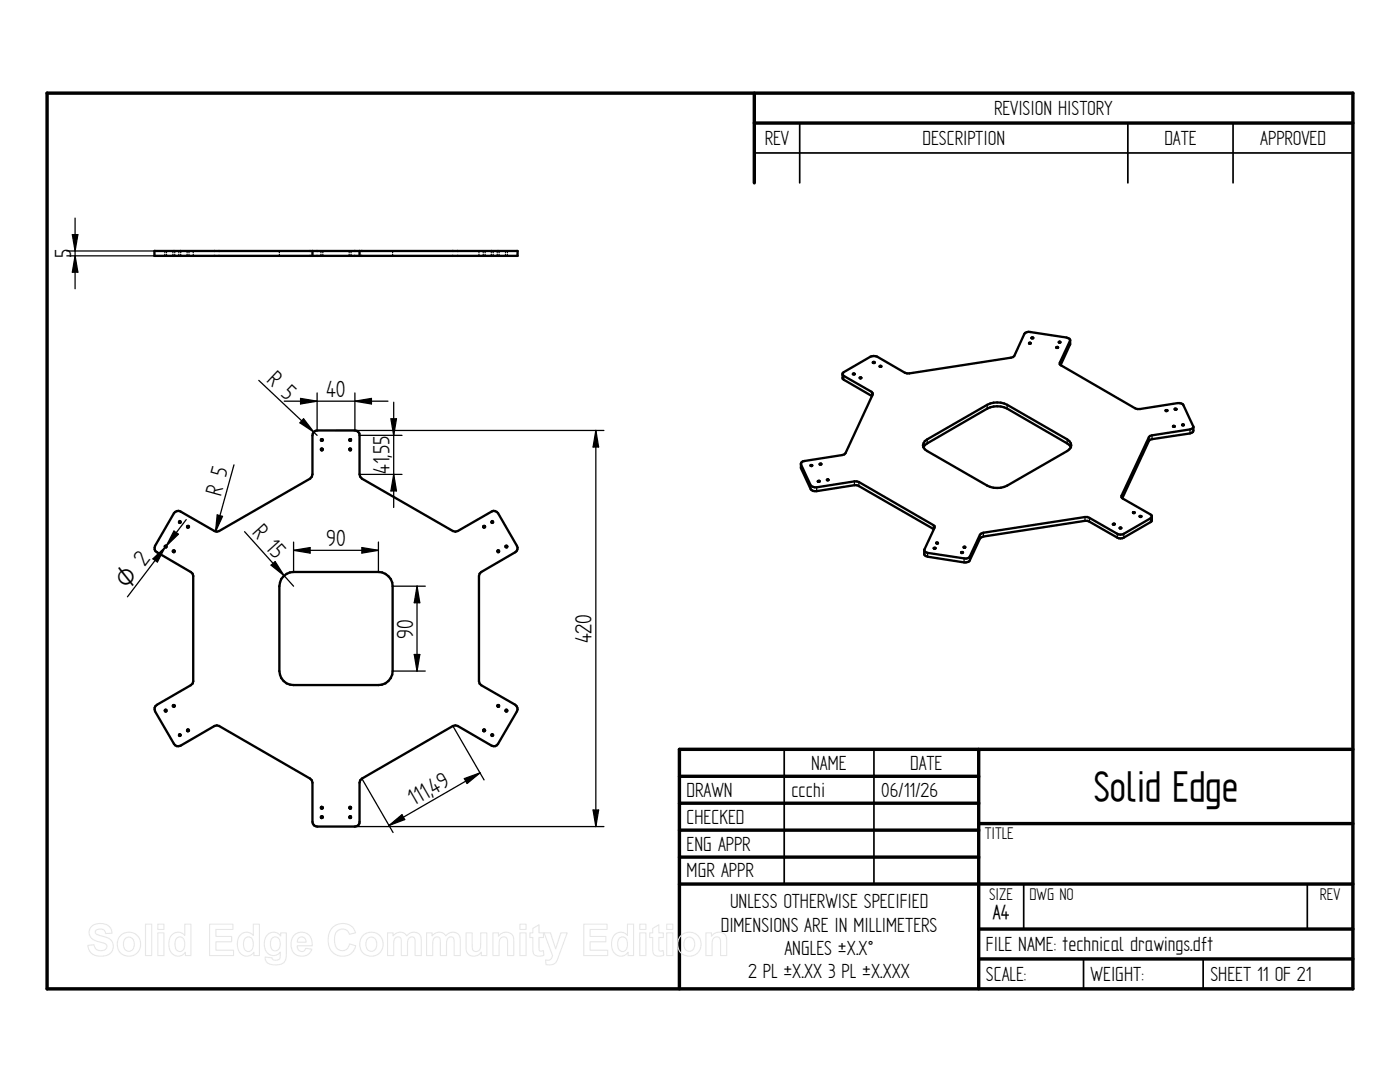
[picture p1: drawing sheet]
<svg xmlns="http://www.w3.org/2000/svg" width="279mm" height="216mm" viewBox="0 0 279 216" stroke-linecap="round" stroke-linejoin="round" font-family="sans-serif">
<g fill="none" stroke="#000" stroke-width=".68">
<path d="M9.4 18.6h260.6v178.7h-260.6zM150.5 18.6v17.9M150.5 24.6h119.5M135.6 154.9h59.7M195.3 149.5v47.8M270 149.5h-134.4v47.8M135.6 160.3h59.7M135.6 165.7h59.7M135.6 171h59.7M135.6 176.4h134.4M195.3 164.3h74.7M195.3 185.4h74.7"/>
<path d="M195.3 191.3h74.7"/>
</g>
<path d="M150.5 30.5h119.5M159.6 24.6v11.9M225.1 24.6v11.9M246.1 24.6v11.9M156.5 149.5v26.9M174.4 149.5v26.9M204.3 176.5v8.9M260.9 176.5v8.9M216.2 191.3v6M240.1 191.3v6" fill="none" stroke="#000" stroke-width=".34"/>
<g fill="none" stroke="#000" stroke-width=".25">
<path d="M13.3 50.1h22M13.3 51.1h22M14.4 46.8h1.1l-.5 3.3zM15 51.1l.5 3.2h-1.1zM15 43.5v14.1M32.9 50.1v.3M32.9 50.7v.4M33.2 50.1v.3M33.2 50.8v.3M34.5 50.1v.3M34.5 50.7v.4M34.9 50.1v.3"/>
<path d="M34.9 50.8v.3M35.7 50.1v.3M35.7 50.7v.4M36.1 50.1v.3M36.1 50.8v.3M37.3 50.1v.3M37.3 50.7v.4M37.7 50.1v.3M37.7 50.8v.3M38.6 50.1v.3M38.6 50.8v.3M55.8 50.1v.3"/>
<path d="M55.8 50.8v.3M64.1 50.1v.3M64.1 50.7v.4M64.4 50.1v.3M64.4 50.8v.3M69.7 50.1v.3M69.7 50.7v.4M70.1 50.1v.3M70.1 50.8v.3M78.4 50.1v.3M78.4 50.8v.3M95.6 50.1v.3"/>
<path d="M95.6 50.7v.4M96.4 50.1v.3M96.4 50.7v.4M96.8 50.1v.3M96.8 50.8v.3M98 50.1v.3M98 50.7v.4M98.4 50.1v.3M98.4 50.8v.3M99.2 50.1v.3M99.2 50.7v.4M99.6 50.1v.3"/>
<path d="M99.6 50.8v.3M100.9 50.1v.3M100.9 50.7v.4M101.3 50.1v.3M101.3 50.8v.3M51.6 75.9l11.7 11M60 79.5l3.3 .6-3.3 .5zM63.3 78.4v7.5M70.8 78.4v7.5M168.4 75.3v.3M173.9 78.4v.3M211.5 72.4v.3"/>
<path d="M213.5 68.2v.4M46.7 92.8l-3.7 13.3M56.7 80.1h20.7M60.6 83.6l2 2.6-2.7-1.8zM67.1 85.9h53.4M70.8 80.1l3.3-.6v1.1zM71.8 86.9h8.4M71.8 94.7h8.4M78 83.6h1.1l-.5 3.3zM78.6 94.7l.5 3.3h-1.1zM78.6 80.3v21M118.9 85.9l.6 3.3h-1.1z"/>
<path d="M118.9 85.9v79M159.9 92.9v.3M161.8 97v.4M163 97.5v.3M170.5 96.3v.3M171.4 96.4v.4M185 87.9v.3M197 81v.3M201 81v.3M213 87.9v.3M223.8 98.9v.3M229.3 87.5v.3"/>
<path d="M229.9 87.1v.3M237.5 85.9v.3M30.5 111.5l2.4-2.3-1.5 2.9zM32.9 109.2l-7.5 9.9M34.7 106l.9 .6-2.4 2.3zM37.2 103.7l-4.3 5.5M43.3 102.7l1.1 .3-1.4 3.1zM48.8 106.1l9.8 10.9M54.1 112.8l.8-.7 1.8 2.8zM58.6 108.2v5.9M58.6 109.8l3.3-.5v1.1zM58.6 109.8h16.9"/>
<path d="M72.2 109.3l3.3 .5-3.3 .6zM75.5 108.2v5.9M78.4 117h6.5M83.2 117l.6 3.3h-1.1zM83.2 117v16.9M185.1 110.5v.4M186.3 104.9v.4M192.4 111.6v.4M193.5 111.3v.3M195.6 106.9v.3M196.3 106.6v.3M216.5 103.4v.3"/>
<path d="M217.4 103.5v.4M223 106.7v.3M224.3 106.8v.3M229.6 103.6v.4M78.4 133.9h6.5M82.7 130.6h1.1l-.6 3.3zM72.2 155.4l6.2 10.7M90.4 144.9l6.2 10.7M92.7 155.4l3.1-1.2-2.6 2.1zM95.8 154.2l-18.2 10.5M70.8 164.9h49.7M77.6 164.7l2.6-2.1 .6 .9z"/>
<path d="M118.4 161.6h1.1l-.6 3.3z"/>
</g>
<g fill="none" stroke="#000" stroke-width=".47">
<path d="M30.8 50.1h72.5v1h-72.5zM62.4 50.1v1M71.8 50.1v1M168.1 74.6l.3-.3 5.3-3.1 .7-.2 .6 .2 6 3.3 20.8-3.1 .6-.4 2-4.4a1.15 1.15 0 0 1 1.2-.3l7.3 1.1 .5 .2 .1 .4-2 4.4v.3l15.1 8.8 .9 .1 7.5-1.2a1.15 1.15 0 0 1 1.2 .5l1.9 4.1a.56 .56 0 0 1-.6 .7l-8 1.3-5.7 11.9v.3l.3 .3 5.5 3.2 .3 .3M168.1 74.6l.1 1 .2 .2 5.6 3.2M168.1 74.6l.3 .4 5.5 3.2 .3 .2v.3l-5.5 11.7-.2 .3-8 1.3-.5 .2-.1 .3v.9l1.9 4.2a1.15 1.15 0 0 0 1.2 .4l8-1.2 15.4 8.8M170.2 74.6h.4l-.3 .1zM171.6 75.4h.3l-.2 .1zM174.2 72.3l.3-.1 .1 .1-.3 .1zM175.6 73.1h.3l-.2 .1zM205.4 68.4h.2l.1 .1-.3 .1zM205.8 67.4h.4l-.1 .1z"/>
<path d="M210.8 69.3l.2-.1 .2 .2zM211.3 68.3l.2-.1 .1 .1zM213.6 67.9l-.1 .9-1.8 4.1M64.1 87.7l.2-.1 .1 .2-.2 .2zM64.1 89.6l.1-.1 .2 .2-.2 .2zM69.7 87.7l.3-.1v.3h-.3zM69.7 89.6l.3-.1v.3l-.2 .1zM159.9 92.7l2.1 4.3 1 .2 7.5-1.1 .9 .1 14.9 8.6 .2 .2v.3l-2 4.3a.57 .57 0 0 0 .6 .7l7.3 1.1a1.04 1.04 0 0 0 1.1-.4l2.1-4.3 .7-.4 20.2-3.1 .9 .1 5.6 3.2a1.35 1.35 0 0 0 1.3 0l5.3-3.1 .3-.4M161.8 92.8l.3 .1-.3 .1zM163.2 96.1l.4-.1-.2 .1zM163.6 92.5h.3v.2h-.3zM165 95.8l.4-.1-.2 .1z"/>
<path d="M184.3 89.2l.7-.7 12-7a4.5 4.5 0 0 1 4 0l12 7 .7 .7M184.6 88l12.4-7.2a4.5 4.5 0 0 1 4 0l12 6.9a1.24 1.24 0 0 1 .8 1.1 1.24 1.24 0 0 1-.8 1.2l-12 6.9a4.5 4.5 0 0 1-4 0l-12-6.9a1.23 1.23 0 0 1-.4-2zM232.6 81.9h.4l-.3 .1zM234.1 85l.3 .1-.2 .1zM234.4 81.6l.4 .1h-.2zM235.9 84.8h.4l-.2 .1zM238.2 85.2l-.1 1-.6 .3-8 1.3-5.5 11.6M32.9 109l.3-.1v.3l-.3-.1zM34.5 109.9h.3v.3l-.3-.1zM35 102.2l.6-.3 .4 .2 6.8 3.9 .5 .1 .4-.1 18.2-10.5 .3-.4 .2-.4v-7.8a1.02 1.02 0 0 1 .9-1h7.5a.94 .94 0 0 1 1 1v7.8l.1 .4 .3 .4 18.2 10.5 .5 .1 .5-.1 6.7-3.9a.97 .97 0 0 1 1.3 .3l3.8 6.5a.94 .94 0 0 1-.4 1.3l-6.7 3.9-.4 .4-.1 .4v21l.1 .5 .4 .3 6.7 3.9a1.01 1.01 0 0 1 .4 1.3l-3.8 6.5a.93 .93 0 0 1-1.3 .4l-6.7-3.9-.5-.2-.5 .2-18.2 10.5-.3 .3-.1 .5v7.8a.87 .87 0 0 1-1 .9h-7.5a.94 .94 0 0 1-.9-.9v-7.8l-.2-.5-.3-.3-18.2-10.5-.4-.2-.5 .2-6.8 3.9a.97 .97 0 0 1-1.3-.4l-3.8-6.5a.97 .97 0 0 1 .4-1.3l6.8-3.9 .3-.3 .2-.5v-21l-.2-.4-7.1-4.3a.91 .91 0 0 1-.4-1.3zM35.7 104.1l.2-.1 .2 .2-.2 .2zM37.3 105l.3-.1 .1 .2-.2 .2z"/>
<path d="M56.6 115l1.3-.8 .7-.1h16.9a2.89 2.89 0 0 1 2.9 2.9v16.9a2.82 2.82 0 0 1-2.9 2.8h-16.9a2.82 2.82 0 0 1-2.8-2.8v-16.9l.3-1.5zM96.4 105l.3-.1 .1 .2-.2 .2zM98.1 104.1l.1-.1 .2 .2-.2 .2zM99.3 109.9h.3v.3h-.2zM100.9 109l.1-.1 .3 .2-.3 .1zM186.4 109.3l.3 .1-.2 .1zM186.9 108.3l.3 .1-.2 .1zM191.8 110.2h.4l-.3 .2zM192.3 109.1l.4 .1-.3 .1zM222.1 104.6l.4-.1-.2 .2zM223.4 105.4l.2-.2 .2 .2zM226.1 102.2l.3 .1-.3 .1z"/>
<path d="M227.4 103h.4l-.1 .2zM229.9 103l-.1 1-.2 .2-5.3 3.1a1.35 1.35 0 0 1-1.3 0l-5.6-3.2-.9-.2-20.2 3.2-.7 .3-2.1 4.4a1.15 1.15 0 0 1-1.1 .4l-7.3-1.1-.6-.3-.1-1M32.9 141.7l.3-.1v.3l-.2 .1zM34.5 140.8l.3-.1v.3l-.3-.1zM35.7 146.6l.2-.1 .2 .2-.2 .2zM37.3 145.7l.2-.2 .2 .3-.2 .1zM96.6 145.5l.2 .3-.2 .1-.2-.1zM98.1 146.6l.1-.1 .2 .2-.2 .2zM99.3 140.8l.3-.1v.3l-.2 .1zM100.9 141.7l.1-.1 .3 .2-.3 .2zM64.1 161.1l.2-.1v.3l-.1 .1zM64.1 163l.1-.1 .2 .2-.2 .1z"/>
<path d="M69.7 161.1l.3-.1v.3l-.2 .1zM69.7 163l.3-.1v.3h-.3z"/>
</g>
<g fill="#000">
<path d="M14.4 46.8h1.1l-.5 3.3zM15 51.1l.5 3.2h-1.1zM60 79.5l3.3 .6-3.3 .5zM70.8 80.1l3.3-.6v1.1zM60.6 83.6l2 2.6-2.7-1.8zM78 83.6h1.1l-.5 3.3zM78.6 94.7l.5 3.3h-1.1zM118.9 85.9l.6 3.3h-1.1zM30.5 111.5l2.4-2.3-1.5 2.9zM34.7 106l.9 .6-2.4 2.3zM43.3 102.7l1.1 .3-1.4 3.1zM54.1 112.8l.8-.7 1.8 2.8z"/>
<path d="M58.6 109.8l3.3-.5v1.1zM72.2 109.3l3.3 .5-3.3 .6zM83.2 117l.6 3.3h-1.1zM82.7 130.6h1.1l-.6 3.3zM92.7 155.4l3.1-1.2-2.6 2.1zM77.6 164.7l2.6-2.1 .6 .9zM118.4 161.6h1.1l-.6 3.3z"/>
</g>
<g fill="none" stroke="#e6e6e6" stroke-width=".21">
<path d="M18.2 184.9a2.8 2.8 0 0 1 3.8 .2l.4 1.1-1.3 .1a1.11 1.11 0 0 0-1-.9 1.11 1.11 0 0 0-1.1 .6l.2 .4 .4 .2a4.6 4.6 0 0 1 2.8 1.3 2.03 2.03 0 0 1-.2 2.2 2.03 2.03 0 0 1-2.1 .7 2.26 2.26 0 0 1-2.6-2.2l1.3-.1a1.34 1.34 0 0 0 1.1 1.2 1.34 1.34 0 0 0 1.4-.9 1.2 1.2 0 0 0-1.2-.8 2.31 2.31 0 0 1-2.3-2l.1-.6zM24.1 186.7a2.37 2.37 0 0 1 3.5 .2 2.37 2.37 0 0 1-.6 3.5 2.37 2.37 0 0 1-3.4-1 2.68 2.68 0 0 1 .5-2.7zM25 187.4a1.09 1.09 0 0 1 1.3-.2 1.09 1.09 0 0 1 .5 1.2 1.12 1.12 0 0 1-1.1 1.4 1.12 1.12 0 0 1-1.1-1.4zM29 184.4h1.3v6.3h-1.3zM31.5 184.4h1.2v1.1h-1.2zM31.5 186.1h1.2v4.6h-1.2zM34.2 186.6a1.71 1.71 0 0 1 2.7 0v-2.2h1.2v6.3h-1.1v-.7a1.8 1.8 0 0 1-2.1 .7 1.8 1.8 0 0 1-1.2-1.9l.1-1.3zM35.2 187.3a.94 .94 0 0 1 1.1-.3 .94 .94 0 0 1 .6 1.1 1.27 1.27 0 0 1-1.2 1.7 1.79 1.79 0 0 1-.5-2.5zM41.8 184.4h4.7v1.1h-3.4v1.4h3.1v1h-3.1v1.7h3.5v1.1h-4.8zM47.9 186.6a1.71 1.71 0 0 1 2.6 0v-2.2h1.3v6.3h-1.1v-.7a1.8 1.8 0 0 1-2.1 .7 1.8 1.8 0 0 1-1.2-1.9l.1-1.3zM48.9 187.3a.94 .94 0 0 1 1.1-.3 .94 .94 0 0 1 .5 1.1 1.27 1.27 0 0 1-1.2 1.7 1.79 1.79 0 0 1-.4-2.5zM53.3 186.6a1.7 1.7 0 0 1 2.7 .2v-.7h1.1v4.1a1.85 1.85 0 0 1-2.1 2.3 1.62 1.62 0 0 1-2.1-1.5l1.4 .1a.85 .85 0 0 0 1 .5 .85 .85 0 0 0 .6-1v-.6a1.76 1.76 0 0 1-2 .5 1.76 1.76 0 0 1-1.1-1.7v-1.3z"/>
<path d="M54.2 187.3a1.02 1.02 0 0 1 1.3-.2 1.02 1.02 0 0 1 .4 1.3 1 1 0 0 1-.5 1.2 1 1 0 0 1-1.3-.4l-.1-1.2zM58.7 186.7a2.1 2.1 0 0 1 2.3-.5 2.1 2.1 0 0 1 1.3 2v.5h-3a.88 .88 0 0 0 .6 1.1 .88 .88 0 0 0 1.1-.6l1.2 .2a2.18 2.18 0 0 1-2.7 1.3 2.18 2.18 0 0 1-1.4-2.7l.2-.7zM59.6 187.2a.88 .88 0 0 1 1-.2 .88 .88 0 0 1 .5 1h-1.8zM66.3 185.2a2.72 2.72 0 0 1 4.7 .9l-1.3 .3a1.5 1.5 0 0 0-1.7-1 1.5 1.5 0 0 0-1.2 1.6 2.15 2.15 0 0 0 1.2 2.7 1.46 1.46 0 0 0 1.8-1.4l1.2 .4a2.81 2.81 0 0 1-3.3 2 2.81 2.81 0 0 1-2.2-3.1 3.6 3.6 0 0 1 .8-2.4zM72.4 186.7a2.37 2.37 0 0 1 3.6 .2 2.37 2.37 0 0 1-.7 3.5 2.37 2.37 0 0 1-3.3-1 2.68 2.68 0 0 1 .4-2.7zM73.3 187.4a1.09 1.09 0 0 1 1.4-.2 1.09 1.09 0 0 1 .5 1.2 1.12 1.12 0 0 1-1.1 1.4 1.12 1.12 0 0 1-1.1-1.4zM77.3 186.1h1.1v.7a1.61 1.61 0 0 1 2.8-.1 1.57 1.57 0 0 1 1.8-.6 1.57 1.57 0 0 1 1.1 1.7v2.9h-1.3v-3a.74 .74 0 0 0-.8-.7 .74 .74 0 0 0-.6 .8l-.1 2.9h-1.2v-2.9a.74 .74 0 0 0-.7-.9 .74 .74 0 0 0-.8 .9v2.9h-1.3zM85.1 186.1h1.1v.7a1.61 1.61 0 0 1 2.8-.1 1.57 1.57 0 0 1 1.8-.6 1.57 1.57 0 0 1 1.1 1.7v2.9h-1.3v-3a.74 .74 0 0 0-.8-.7 .74 .74 0 0 0-.6 .8l-.1 2.9h-1.2v-2.9a.74 .74 0 0 0-.7-.9 .74 .74 0 0 0-.8 .9v2.9h-1.3zM93 186.1h1.2v2.6a.85 .85 0 0 0 1 1.1 1.07 1.07 0 0 0 .7-1.3v-2.4h1.3v4.6h-1.1v-.7a1.63 1.63 0 0 1-2 .8 1.63 1.63 0 0 1-1.1-1.8zM98.4 186.1h1.1v.7a1.63 1.63 0 0 1 1.9-.8 1.63 1.63 0 0 1 1.1 1.8v2.9h-1.2v-2.8a.84 .84 0 0 0-.9-.9 .84 .84 0 0 0-.8 1v2.7h-1.2zM103.8 184.4h1.2v1.1h-1.2zM103.8 186.1h1.2v4.6h-1.2z"/>
<path d="M106.3 185.3l1.3-.8v1.6h.9v1h-.9v2.1a.49 .49 0 0 0 .2 .6 .49 .49 0 0 0 .6-.1l.1 .9a1.42 1.42 0 0 1-2.1-.7l-.1-2.8h-.6v-1h.6zM108.6 186.1h1.3l1 3.2 1-3.2h1.3l-1.9 5.2a1.72 1.72 0 0 1-2.3 1.2l-.1-1a.98 .98 0 0 0 1.4-.8zM116.5 184.4h4.7v1.1h-3.4v1.4h3.1v1h-3.1v1.7h3.5v1.1h-4.8zM122.6 186.6a1.71 1.71 0 0 1 2.6 0v-2.2h1.2v6.3h-1.1v-.7a1.8 1.8 0 0 1-2 .7 1.8 1.8 0 0 1-1.2-1.9v-1.3zM123.6 187.3a.94 .94 0 0 1 1.1-.3 .94 .94 0 0 1 .5 1.1 1.27 1.27 0 0 1-1.2 1.7 1.79 1.79 0 0 1-.4-2.5zM127.7 184.4h1.2v1.1h-1.2zM127.7 186.1h1.2v4.6h-1.2zM130.3 185.3l1.2-.8v1.6h.9v1h-.9v2.1a.49 .49 0 0 0 .2 .6 .49 .49 0 0 0 .7-.1l.1 .9a1.42 1.42 0 0 1-2.2-.7v-2.8h-.6v-1h.6zM133.1 184.4h1.2v1.1h-1.2zM133.1 186.1h1.2v4.6h-1.2zM135.9 186.7a2.37 2.37 0 0 1 3.5 .2 2.37 2.37 0 0 1-.6 3.5 2.37 2.37 0 0 1-3.4-1 2.68 2.68 0 0 1 .5-2.7zM136.8 187.4a1.09 1.09 0 0 1 1.3-.2 1.09 1.09 0 0 1 .5 1.2 1.12 1.12 0 0 1-1 1.4 1.12 1.12 0 0 1-1.1-1.4z"/>
<path d="M140.9 186.1h1.1v.7a1.63 1.63 0 0 1 1.9-.8 1.63 1.63 0 0 1 1.1 1.8v2.9h-1.2v-2.8a.84 .84 0 0 0-.9-.9 .84 .84 0 0 0-.8 1v2.7h-1.2z"/>
</g>
<text font-size="9.5" x="218.3" y="159.9">Solid Edge</text>
<g font-size="5.3">
<text x="14.2" y="51.5" transform="rotate(-90 14.2 51.5)">5</text>
<text x="53" y="76.1" transform="rotate(43 53 76.1)">R 5</text>
<text x="65.1" y="79.2">40</text>
<text x="77.7" y="94.6" transform="rotate(-90 77.7 94.6)">41,55</text>
<text x="44.1" y="99.2" transform="rotate(-74 44.1 99.2)">R 5</text>
<text x="50.2" y="106.4" transform="rotate(48 50.2 106.4)">R 15</text>
<text x="65.1" y="109">90</text>
<text x="82.4" y="127.4" transform="rotate(-90 82.4 127.4)">90</text>
<text x="118.1" y="128.4" transform="rotate(-90 118.1 128.4)">420</text>
<text x="82.6" y="160.9" transform="rotate(-30 82.6 160.9)">111,</text>
<text x="86.6" y="158.6" transform="rotate(-30 86.6 158.6)">49</text>
</g>
<text font-size="5.1" x="25.5" y="117.6" transform="rotate(-53 25.5 117.6)">O 2</text>
<g font-size="4.6">
<text x="198.4" y="22.9">REVISION HISTORY</text>
<text x="152.6" y="28.9">REV</text>
<text x="184.1" y="28.9">DESCRIPTION</text>
<text x="232.4" y="28.9">DATE</text>
<text x="251.5" y="28.9">APPROVED</text>
<text x="161.9" y="153.6">NAME</text>
<text x="181.7" y="153.6">DATE</text>
<text x="137" y="159">DRAWN</text>
<text x="157.9" y="159">ccchi</text>
<text x="175.9" y="159">06/11/26</text>
<text x="137" y="164.3">CHECKED</text>
<text x="137" y="169.7">ENG APPR</text>
<text x="137" y="175.1">MGR APPR</text>
<text x="143.8" y="185.9">DIMENSIONS ARE IN MILLIMETERS</text>
<text x="145.7" y="181.2">UNLESS OTHERWISE SPECIFIED</text>
<text x="198.2" y="183.4">A4</text>
<text x="156.5" y="190.6">ANGLES ±X.X°</text>
<text x="196.8" y="189.8">FILE NAME: technical drawings.dft</text>
<text x="149.3" y="195.2">2 PL ±X.XX 3 PL ±X.XXX</text>
<text x="196.8" y="195.7">SCALE:</text>
<text x="217.7" y="195.7">WEIGHT:</text>
<text x="241.6" y="195.7">SHEET 11 OF 21</text>
</g>
<g font-size="3.8">
<text x="196.5" y="167.4">TITLE</text>
<text x="197.4" y="179.5">SIZE</text>
<text x="205.5" y="179.5">DWG NO</text>
<text x="263.4" y="179.5">REV</text>
</g>
</svg>
